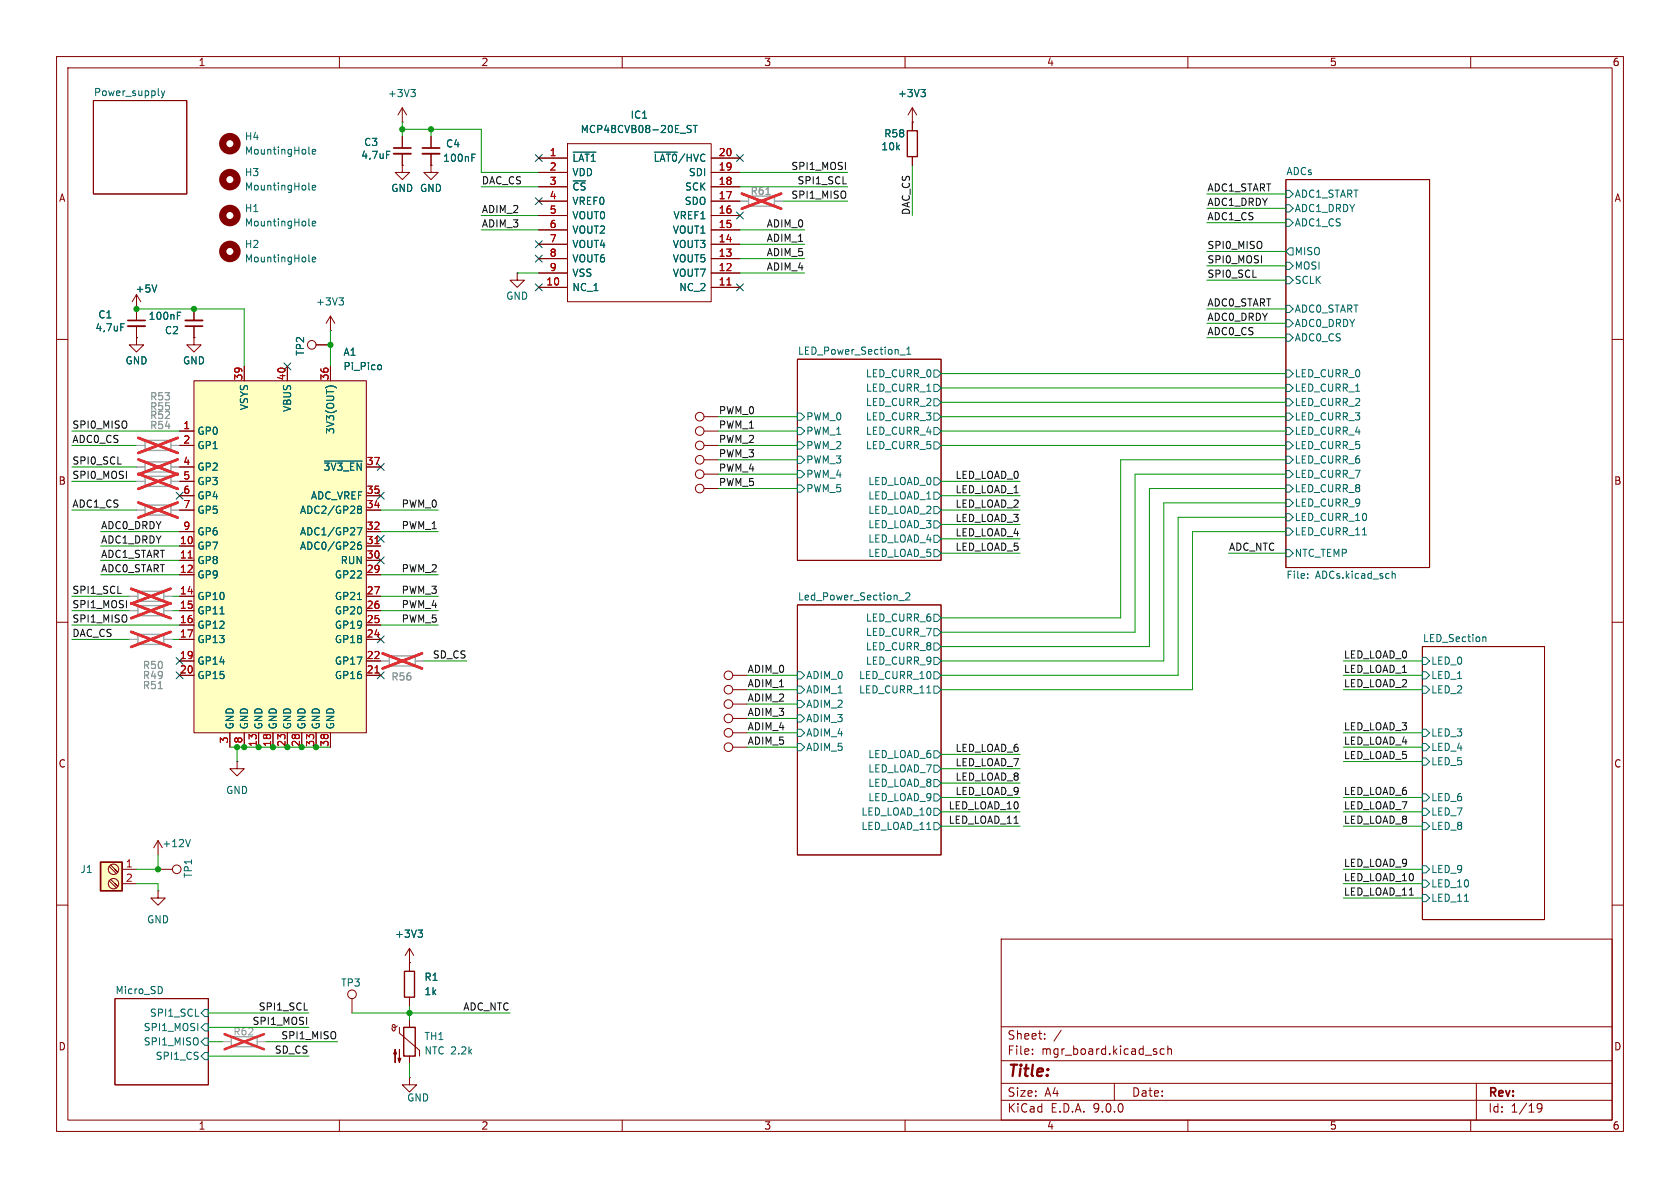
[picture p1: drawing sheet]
<svg xmlns="http://www.w3.org/2000/svg" width="297mm" height="210mm" viewBox="0 0 297 210" stroke-linecap="round" stroke-linejoin="round" font-family="sans-serif">
<g fill="none" stroke="#840000" stroke-width=".18">
<path d="M10 10h277v190h-277zM12 12h273v186h-273zM16.5 17.8h16.5v16.5h-16.5zM60 10v2M110 10v2M160 10v2M210 10v2M260 10v2M227.3 31.8h25.4v68.5h-25.4zM24.1 54.6h.1M24.1 52.1v4.5M24.1 57.7v2"/>
<path d="M24.1 52.1l-.7 1.2M24.1 52.1l.8 1.2M34.3 54.6v2M34.3 57.7v2M10 60h2M141 63.5h25.4v35.6h-25.4zM285 60h2M10 110h2M141 106.9h25.4v44.2h-25.4zM251.5 114.3h21.5v48.3h-21.5zM285 110h2M41.9 134.6v1.3h1.3l-1.3 1.3-1.3-1.3h1.3"/>
<path d="M41.9 134.6h.1M129.5 124.5h2.6M27.9 157.5v1.3h1.3l-1.3 1.2-1.2-1.2h1.2M27.9 157.5h.1M10 160h2M20.3 176.5h16.5v15.3h-16.5zM72.4 170.2v1.5M72.4 176.3v1.5M177 166h108v32h-108zM285 160h2M60 198v2M110 198v2"/>
<path d="M160 198v2M177 194.5h108M177 191.5h108M177 187.5h108M177 181.5h108M182.5 186.3v.1M182.5 185.5v.1M184.7 183.6v.1M184.7 182.8v.1M187.6 182.1l-1.3 2M197 191.5v3M205.8 185.5l-.4-.1-.3 .3v.4l.1 .2h.6"/>
<path d="M206.5 185.5l.2-.1 .3 .1 .1 .9M206.5 184.9v1.5M210 198v2M260 198v2M261 191.5v6.5M271.7 195.4l.3-.3 .5 .1a.99 .99 0 0 1-.3 1.4h-.3M271.7 195.7l.3 .3h.3l.3-.3"/>
<circle cx="128.8" cy="124.5" r=".76"/>
</g>
<g fill="none" stroke="#006464" stroke-width=".18">
<path d="M28.5 16.1l.3 .8M28.8 16.9l-.3 .4M29.1 16.1l-.3 .8M54.6 39.8l.2 .1M55.2 39.5l.6-.1-.1-.2-.3-.1-.2 .2 .1 .6h.4M227.3 38.7h.7l.6 .7-.6 .6h-.7zM227.3 36.2h.7l.6 .6-.6 .7h-.7zM227.3 33.7h.7l.6 .6-.6 .6h-.7zM21.4 57.2h.6M27.7 50.4l-.4 1.2M31.4 55.8h.4M31.4 55.2h.6"/>
<path d="M227.3 54h.7l.6 .6-.6 .6h-.7zM227.3 56.5h.7l.6 .7-.6 .6h-.7zM227.3 46.4h.7l.6 .6-.6 .6h-.7zM227.3 48.9h.7l.6 .6-.6 .7h-.7zM227.3 59.1h.7l.6 .6-.6 .6h-.7zM228 43.8h.6v1.3h-.6l-.7-.6zM141 73h.6l.6 .7-.6 .6h-.6zM141 78.1h.6l.6 .6-.6 .7h-.6zM141 75.6h.6l.6 .6-.6 .6h-.6zM159.1 62.7h1M160.3 62.6h.7M160.3 61.7l.4-.3v1.2"/>
<path d="M165.1 75.6h.6l.7 .6-.7 .6h-.6zM165.1 65.4h.6l.7 .6-.7 .7h-.6zM165.1 67.9h.6l.7 .7-.7 .6h-.6zM165.1 73h.6l.7 .7-.7 .6h-.6zM165.1 78.1h.6l.7 .6-.7 .7h-.6zM165.1 70.5h.6l.7 .6-.7 .7h-.6zM227.3 67.9h.7l.6 .7-.6 .6h-.7zM227.3 70.5h.7l.6 .6-.6 .7h-.7zM227.3 73h.7l.6 .7-.6 .6h-.7zM227.3 65.4h.7l.6 .6-.6 .7h-.7zM227.3 75.6h.7l.6 .6-.6 .6h-.7zM227.3 78.1h.7l.6 .6-.6 .7h-.7z"/>
<path d="M141 83.2h.6l.6 .6-.6 .7h-.6zM141 80.6h.6l.6 .7-.6 .6h-.6zM141 85.7h.6l.6 .7-.6 .6h-.6zM165.1 87h.6l.7 .6-.7 .7h-.6zM165.1 84.5h.6l.7 .6-.7 .6h-.6zM165.1 97.2h.6l.7 .6-.7 .6h-.6zM165.1 89.5h.6l.7 .7-.7 .6h-.6zM165.1 94.6h.6l.7 .7-.7 .6h-.6zM165.1 92.1h.6l.7 .6-.7 .6h-.6zM227.3 97.2h.7l.6 .6-.6 .6h-.7zM227.3 88.3h.7l.6 .6-.6 .6h-.7zM227.3 93.3h.7l.6 .7-.6 .6h-.7z"/>
<path d="M227.3 80.6h.7l.6 .7-.6 .6h-.7zM227.3 85.7h.7l.6 .7-.6 .6h-.7zM227.3 83.2h.7l.6 .6-.6 .7h-.7zM227.3 90.8h.7l.6 .6-.6 .7h-.7zM240.9 94.6h.7M141 118.7h.6l.6 .7-.6 .6h-.6zM158.9 106.2h1M160.1 104.9l.5-.1 .2 .4-.7 .9h.7M165.1 108.6h.6l.7 .6-.7 .7h-.6zM165.1 111.1h.6l.7 .7-.7 .6h-.6zM165.1 113.7h.6l.7 .6-.7 .6h-.6zM165.1 118.7h.6l.7 .7-.7 .6h-.6z"/>
<path d="M165.1 116.2h.6l.7 .6-.7 .7h-.6zM231.2 102.1v.1M231.2 101.5v.1M246.1 101v1.2M246.1 101.5l.2-.1 .3 .1 .1 .7M251.5 116.2h.6l.6 .6-.6 .7h-.6zM251.5 118.7h.6l.6 .7-.6 .6h-.6zM262.2 112.6h.4l.1 .8M141 126.4h.6l.6 .6-.6 .6h-.6zM141 131.4h.6l.6 .7-.6 .6h-.6zM141 121.3h.6l.6 .6-.6 .7h-.6zM141 128.9h.6l.6 .6-.6 .7h-.6z"/>
<path d="M141 123.8h.6l.6 .7-.6 .6h-.6zM163.8 122.5h.8M165.1 132.7h.6l.7 .7-.7 .6h-.6zM165.1 121.3h.6l.7 .6-.7 .7h-.6zM165.1 137.8h.6l.7 .6-.7 .7h-.6zM165.1 135.3h.6l.7 .6-.7 .6h-.6zM251.5 121.3h.6l.6 .6-.6 .7h-.6zM251.5 128.9h.6l.6 .6-.6 .7h-.6zM251.5 134h.6l.6 .6-.6 .7h-.6zM251.5 131.4h.6l.6 .7-.6 .6h-.6zM165.1 142.9h.6l.7 .6-.7 .6h-.6zM165.1 140.3h.6l.7 .7-.7 .6h-.6z"/>
<path d="M165.1 145.4h.6l.7 .7-.7 .6h-.6zM251.5 140.3h.6l.6 .7-.6 .6h-.6zM251.5 142.9h.6l.6 .6-.6 .6h-.6zM251.5 145.4h.6l.6 .7-.6 .6h-.6zM251.5 153h.6l.6 .7-.6 .6h-.6zM251.5 155.6h.6l.6 .6-.6 .6h-.6zM251.5 158.1h.6l.6 .7-.6 .6h-.6zM258.9 159.3h.7M28.6 174.6l.1 .3-.1 .6M36.2 178.4h.6v1.3h-.6l-.6-.6zM35.6 184.2l.6-.7h.6v1.3h-.6zM36.2 186.1h.6v1.2h-.6l-.6-.6z"/>
<path d="M36.2 181h.6v1.2h-.6l-.6-.6z"/>
</g>
<circle cx="40.6" cy="38.1" r="1.27" fill="none" stroke="#840000" stroke-width="1.3"/>
<path d="M22.6 56.6h3.1M32.8 57.7h3" fill="none" stroke="#840000" stroke-width=".3"/>
<path d="M22.6 57.7h3.1M32.8 56.6h3" fill="none" stroke="#840000" stroke-width=".33"/>
<path d="M71.5 171.7h1.8v4.6h-1.8z" fill="none" stroke="#840000" stroke-width=".24"/>
<path d="M17.8 152.4h3.8v5.1h-3.8z" fill="#ffffc2"/>
<path d="M17.8 152.4h3.8v5.1h-3.8z" fill="none" stroke="#840000" stroke-width=".3"/>
<g fill="none" stroke="#840000" stroke-width=".18">
<path d="M124.5 86.4h2.5M124.5 81.3h2.5M124.5 83.8h2.5M129.5 119.4h2.6M129.5 121.9h2.6M129.5 127h2.6M129.5 132.1h2.6M19.3 153.2l1.3 1.2M19.3 155.7l1.3 1.3M19.6 152.9l1.2 1.3-.5-.5M19.6 155.4l1.2 1.3-.5-.5M21.6 153.7h2.5"/>
<path d="M21.6 156.2h2.5M27.9 153.7h2.6M62.2 176.5v2.6M72.4 170.2h.1M72.4 167.6l-.8 1.3M72.4 167.6l.8 1.3M72.4 167.6v2.6"/>
<circle cx="123.7" cy="83.8" r=".76"/>
<circle cx="123.7" cy="86.4" r=".76"/>
<circle cx="123.7" cy="81.3" r=".76"/>
<circle cx="128.8" cy="119.4" r=".76"/>
<circle cx="128.8" cy="132.1" r=".76"/>
<circle cx="128.8" cy="121.9" r=".76"/>
<circle cx="128.8" cy="127" r=".76"/>
<circle cx="20.1" cy="153.7" r=".92"/>
<circle cx="20.1" cy="156.2" r=".92"/>
<circle cx="31.2" cy="153.7" r=".76"/>
<circle cx="62.2" cy="175.8" r=".76"/>
</g>
<path d="M25.7 77.9h4.5v1.7h-4.5zM25.7 89.3h4.5v1.8h-4.5zM25.7 81.7h4.5v1.7h-4.5zM25.7 84.2h4.5v1.8h-4.5zM24.4 107.1h4.6v1.7h-4.6zM24.4 104.5h4.6v1.8h-4.6zM24.4 112.1h4.6v1.8h-4.6z" fill="none" stroke="#a1a1a1" stroke-width=".24"/>
<g fill="none" stroke="#a1a1a1" stroke-width=".18">
<path d="M24.1 78.7h1.5M30.3 78.7h1.4M24.1 90.2h1.5M24.1 82.6h1.5M24.1 85.1h1.5M30.3 90.2h1.4M30.3 82.6h1.4M30.3 85.1h1.4M22.9 108h1.5M22.9 105.4h1.5M22.9 113h1.5M29 108h1.5"/>
<path d="M29 105.4h1.5M29 113h1.5"/>
</g>
<g fill="none" stroke="#e12e31" stroke-width=".46">
<path d="M24.5 77.4l6.9 2.7M31.4 77.4l-6.9 2.7M24.5 88.8l6.9 2.7M24.5 81.2l6.9 2.7M24.5 83.8l6.9 2.6M31.4 88.8l-6.9 2.7M31.4 81.2l-6.9 2.7M31.4 83.8l-6.9 2.6M23.2 106.6l6.9 2.7M23.2 104.1l6.9 2.6M23.2 111.7l6.9 2.7M30.1 106.6l-6.9 2.7"/>
<path d="M30.1 104.1l-6.9 2.6M30.1 111.7l-6.9 2.7"/>
</g>
<path d="M73.9 164.4h.8l-.4 .5M74.4 164.9l.3 .2v.3l-.3 .3" fill="none" stroke="#006464" stroke-width=".18"/>
<path d="M28 121.7h.7" fill="none" stroke="#989898" stroke-width=".18"/>
<path d="M34.3 67.3h30.5v62.2h-30.5z" fill="#ffffc2"/>
<g fill="none" stroke="#840000" stroke-width=".18">
<path d="M71.1 19.1v2.5M71.1 19.1l-.7 1.2M71.1 19.1l.8 1.2M161.3 19.1v4M161.3 19.1l-.8 1.2M161.3 19.1l.8 1.2M71.1 29.2v1.3h1.3l-1.3 1.3-1.3-1.3h1.3M71.1 29.2h.1M71.1 21.6h.1M71.1 24.1v2.1M71.1 27.2v2M76.2 29.2v1.3h1.3l-1.3 1.3-1.3-1.3h1.3"/>
<path d="M76.2 29.2h.1M76.2 24.1v2.1M76.2 27.2v2M95.2 27.9h5.1M95.2 30.5h5.1M95.2 33h5.1M95.2 35.6h5.1M95.2 38.1h5.1M100.3 25.4h25.4v27.9h-25.4zM125.7 27.9h5.1M125.7 30.5h5.1M125.7 33h5.1"/>
<path d="M125.7 35.6h5.1M125.7 38.1h5.1M161.3 21.6h.1M161.3 27.7v1.5M24.1 59.7v1.3h1.3l-1.3 1.2-1.2-1.2h1.2M24.1 59.7h.1M24.1 54.6h.1M24.1 54.6v2M24.1 57.7v2M34.3 59.7v1.3h1.3l-1.3 1.2-1.3-1.2h1.3M34.3 59.7h.1M34.3 54.6v2"/>
<path d="M34.3 57.7v2M58.4 58.4h.1M58.4 55.9v2.5M58.4 55.9l-.7 1.3M58.4 55.9l.8 1.3M91.4 48.3v1.2h1.3l-1.3 1.3-1.2-1.3h1.2M91.4 48.3h.1M95.2 40.6h5.1M95.2 43.2h5.1M95.2 45.7h5.1M95.2 48.3h5.1M95.2 50.8h5.1"/>
<path d="M125.7 40.6h5.1M125.7 43.2h5.1M125.7 45.7h5.1M125.7 48.3h5.1M125.7 50.8h5.1M31.7 76.2h2.6M31.7 78.7h2.6M34.3 67.3h30.5v62.2h-30.5zM43.2 64.8v2.5M50.8 64.8v2.5M55.9 61h2.5M58.4 64.8v2.5"/>
<path d="M124.5 76.2h2.5M124.5 78.7h2.5M124.5 73.7h2.5M31.7 82.6h2.6M31.7 85.1h2.6M31.7 87.6h2.6M31.7 90.2h2.6M31.7 94h2.6M31.7 96.5h2.6M31.7 99.1h2.6M64.8 82.6h2.5M64.8 87.6h2.5"/>
<path d="M64.8 90.2h2.5M64.8 94h2.5M64.8 96.5h2.5M64.8 99.1h2.5M31.7 101.6h2.6M31.7 105.4h2.6M31.7 108h2.6M31.7 110.5h2.6M31.7 113h2.6M31.7 116.8h2.6M31.7 119.4h2.6M64.8 101.6h2.5"/>
<path d="M64.8 105.4h2.5M64.8 108h2.5M64.8 110.5h2.5M64.8 113h2.5M64.8 116.8h2.5M64.8 119.4h2.5M40.6 129.5v2.6M43.2 129.5v2.6M45.7 129.5v2.6M48.3 129.5v2.6M50.8 129.5v2.6M53.3 129.5v2.6"/>
<path d="M55.9 129.5v2.6M58.4 129.5v2.6M129.5 129.5h2.6M27.9 148.6l-.7 1.3M27.9 148.6l.8 1.3M27.9 148.6v2.5M72.4 170.2h.1M72.4 170.2v1.5M72.4 176.3v1.5M69.8 181.4v.6l-.1 .2h-.3l-.2-.5M69.9 181.4l-.3-.3-.3 .3 .2 .2h.2l.5-.2M70.6 181.6v1l3.6 3.1v1"/>
<path d="M72.4 190.5v1.3h1.3l-1.3 1.2-1.3-1.2h1.3M72.4 190.5h.1M72.4 180.3v1.3M72.4 186.7v1.3"/>
<circle cx="55.1" cy="61" r=".76"/>
<circle cx="123.7" cy="78.7" r=".76"/>
<circle cx="123.7" cy="76.2" r=".76"/>
<circle cx="123.7" cy="73.7" r=".76"/>
<circle cx="128.8" cy="129.5" r=".76"/>
</g>
<path d="M128.5 50.4h.7M33.3 98.6h.7M66.3 96.1h.7M66.3 119h.7" fill="none" stroke="#a90000" stroke-width=".18"/>
<g fill="none" stroke="#006464" stroke-width=".18">
<path d="M72.6 15.8h.8l-.4 .5M73.2 16.3l.2 .2v.3l-.2 .3M162.8 15.8h.8l-.4 .5M163.3 16.3l.3 .2v.3l-.3 .3M54.6 27.1l.2 .1M54.6 33.4l.2 .2M55.2 26.8l.6-.1-.1-.2-.3-.1-.2 .2 .1 .6h.4M55.2 33.2l.6-.1-.1-.3h-.3l-.2 .1 .1 .6h.4M68.3 26.7h.6M83.4 27.9h.4M83.4 27.2h.6M101.3 26.9h4.1"/>
<path d="M115.7 26.9h4M121.6 22.7l.5 .2 .1 .3-.2 .2h-.5M121.6 22.2h.6M122.6 22.2h.7M122.9 22.2v1.2M21.4 57.2h.6M27.7 50.4l-.4 1.2M31.4 55.8h.4M31.4 55.2h.6M54.6 46.1l.2 .2M55.2 45.9l.6-.1-.1-.3h-.3l-.2 .1 .1 .6h.4M59.9 52.6h.8l-.4 .5"/>
<path d="M60.5 53.1l.2 .3v.3l-.2 .2M57.9 68.3l.5-.1 .7 .1M67 64.5l.3 .1 .1 .1v.5l-.4 .1M57.3 81.5h6.7M63.1 93.3h.9l-.6 1.3M63.2 89.8l.2 .2M63.2 89.7l.2-.2h.4l.1 .3-.2 .2M63.2 96.6l.2-.3h.3l.2 .3v.3l-.2 .2-.4-.1-.1-.1M63.4 90h.3M63.4 90l-.2 .3M63.7 90l.2 .3-.1 .4h-.4l-.2-.2M63.8 95.8l-.4 .1-.2 .5"/>
<path d="M38.9 108.5h.7M63.2 106h.7M33.7 148.4l-.5 1.3M73.9 164.4h.8l-.4 .5M74.4 164.9l.3 .2v.3l-.3 .3"/>
</g>
<path d="M160.4 23.1h1.8v4.6h-1.8z" fill="none" stroke="#840000" stroke-width=".24"/>
<path d="M132.3 34.7h4.6v1.7h-4.6zM68.8 116h4.6v1.7h-4.6zM40.9 183.3h4.6v1.7h-4.6z" fill="none" stroke="#a1a1a1" stroke-width=".24"/>
<g fill="none" stroke="#a1a1a1" stroke-width=".18">
<path d="M130.8 35.6h1.5M136.9 35.6h1.5M24.1 78.7h1.5M30.3 78.7h1.4M24.1 90.2h1.5M24.1 82.6h1.5M24.1 85.1h1.5M30.3 90.2h1.4M30.3 82.6h1.4M30.3 85.1h1.4M22.9 108h1.5M22.9 105.4h1.5"/>
<path d="M22.9 113h1.5M29 108h1.5M29 105.4h1.5M29 113h1.5M67.3 116.8h1.5M73.4 116.8h1.5M39.4 184.2h1.5M45.5 184.2h1.5"/>
</g>
<path d="M135.4 34.4h.7M28 121.7h.7" fill="none" stroke="#989898" stroke-width=".18"/>
<g fill="none" stroke="#e12e31" stroke-width=".46">
<path d="M131.1 34.2l7 2.7M138.1 34.2l-7 2.7M24.5 77.4l6.9 2.7M31.4 77.4l-6.9 2.7M24.5 88.8l6.9 2.7M24.5 81.2l6.9 2.7M24.5 83.8l6.9 2.6M31.4 88.8l-6.9 2.7M31.4 81.2l-6.9 2.7M31.4 83.8l-6.9 2.6M23.2 106.6l6.9 2.7M23.2 104.1l6.9 2.6"/>
<path d="M23.2 111.7l6.9 2.7M30.1 106.6l-6.9 2.7M30.1 104.1l-6.9 2.6M30.1 111.7l-6.9 2.7M67.6 115.5l7 2.7M74.6 115.5l-7 2.7M39.7 182.8l7 2.7M46.7 182.8l-7 2.7"/>
</g>
<g fill="#840000" stroke="#840000" stroke-width=".18">
<path d="M69.8 185.5l.3 .8h-.5l.2-.8v2.3z"/>
<path d="M70.6 185.5v2.3l-.2-.7h.5l-.3 .7z"/>
</g>
<path d="M71.4 181.6h2v5.1h-2z" fill="none" stroke="#840000" stroke-width=".25"/>
<path d="M69.6 26.2h3M74.7 26.2h3" fill="none" stroke="#840000" stroke-width=".3"/>
<path d="M69.6 27.2h3M74.7 27.2h3" fill="none" stroke="#840000" stroke-width=".33"/>
<g fill="none" stroke="#840000" stroke-width="1.3">
<circle cx="40.6" cy="31.7" r="1.27"/>
<circle cx="40.6" cy="25.4" r="1.27"/>
<circle cx="40.6" cy="44.4" r="1.27"/>
</g>
<g fill="none" stroke="#009600" stroke-width=".18">
<path d="M71.1 22.9h14v7.6h10.1M71.1 21.6v2.5M76.2 22.9v1.2M85.1 38.1h10.1M85.1 33h10.1M130.8 30.5h19.1M130.8 33h19.1M138.4 35.6h11.5M161.3 29.2v8.9M213.4 39.4h13.9M213.4 36.8h13.9M213.4 34.3h13.9"/>
<path d="M24.1 54.6h19.1v10.2M58.4 58.4v6.4M85.1 40.6h10.1M91.4 48.3h3.8M130.8 48.3h11.4M130.8 40.6h11.4M130.8 45.7h11.4M130.8 43.2h11.4M213.4 49.5h13.9M213.4 47h13.9M213.4 44.5h13.9M213.4 54.6h13.9"/>
<path d="M213.4 57.2h13.9M213.4 59.7h13.9M12.7 78.7h11.4M12.7 76.2h19M127 78.7h14M127 76.2h14M127 73.7h14M166.4 78.7h60.9M166.4 71.1h60.9M166.4 76.2h60.9M166.4 68.6h60.9M166.4 66h60.9"/>
<path d="M166.4 73.7h60.9M12.7 90.2h11.4M12.7 85.1h11.4M12.7 82.6h11.4M17.8 94h13.9M17.8 96.5h13.9M17.8 99.1h13.9M67.3 90.2h10.2M67.3 94h10.2M127 86.4h14M127 83.8h14M127 81.3h14"/>
<path d="M166.4 90.2h13.9M166.4 85.1h13.9M166.4 87.6h13.9M166.4 95.3h13.9M166.4 97.8h13.9M166.4 92.7h13.9M217.2 97.8h10.1M227.3 88.9h-21.6v27.9h-39.3M227.3 86.4h-24.1v27.9h-36.8M227.3 83.8h-26.6v28h-34.3M227.3 91.4h-19v28h-41.9M227.3 81.3h-29.2v27.9h-31.7"/>
<path d="M227.3 94h-16.5v27.9h-44.4M12.7 105.4h10.2M12.7 110.5h19M12.7 108h10.2M12.7 113h10.2M17.8 101.6h13.9M30.5 105.4h1.2M30.5 108h1.2M30.5 113h1.2M67.3 101.6h10.2M67.3 105.4h10.2M67.3 110.5h10.2"/>
<path d="M67.3 108h10.2M74.9 116.8h7.6M132.1 119.4h8.9M237.5 116.8h14M237.5 119.4h14M40.6 132.1h17.8M41.9 132.1v2.5M132.1 121.9h8.9M132.1 129.5h8.9M132.1 132.1h8.9M132.1 127h8.9M132.1 124.5h8.9"/>
<path d="M166.4 133.4h13.9M166.4 138.4h13.9M166.4 135.9h13.9M237.5 121.9h14M237.5 129.5h14M237.5 134.6h14M237.5 132.1h14M24.1 156.2h3.8v1.3M27.9 151.1v2.6h-3.8M166.4 143.5h13.9M166.4 141h13.9M166.4 146.1h13.9"/>
<path d="M237.5 143.5h14M237.5 153.7h14M237.5 158.8h14M237.5 156.2h14M237.5 141h14M237.5 146.1h14M36.8 179.1h17.8M62.2 179.1h28M72.4 177.8v2.5M36.8 186.7h17.8M36.8 184.2h2.6M36.8 181.6h17.8"/>
<path d="M47 184.2h12.7M72.4 188v2.5"/>
</g>
<g fill="none" stroke="#000084" stroke-width=".18">
<path d="M94.6 35l1.3 1.2M94.6 27.3l1.3 1.2M95.9 35l-1.3 1.2M95.9 27.3l-1.3 1.2M130.2 37.5l1.2 1.2M130.2 27.3l1.2 1.2M131.4 37.5l-1.2 1.2M131.4 27.3l-1.2 1.2M94.6 45.1l1.3 1.2M94.6 42.6l1.3 1.2M94.6 50.2l1.3 1.2M95.9 45.1l-1.3 1.2"/>
<path d="M95.9 42.6l-1.3 1.2M95.9 50.2l-1.3 1.2M130.2 50.2l1.2 1.2M131.4 50.2l-1.2 1.2M50.2 64.2l1.2 1.2M51.4 64.2l-1.2 1.2M31.1 87l1.3 1.2M32.4 87l-1.3 1.2M66.7 98.5l1.2 1.2M66.7 94.6l1.2 1.3M66.7 81.9l1.2 1.3M66.7 87l1.2 1.2"/>
<path d="M67.9 98.5l-1.2 1.2M67.9 94.6l-1.2 1.3M67.9 81.9l-1.2 1.3M67.9 87l-1.2 1.2M31.1 116.2l1.3 1.2M31.1 118.8l1.3 1.2M32.4 116.2l-1.3 1.2M32.4 118.8l-1.3 1.2M66.7 118.8l1.2 1.2M66.7 112.4l1.2 1.2M67.9 118.8l-1.2 1.2M67.9 112.4l-1.2 1.2"/>
</g>
<g fill="#009600" stroke="#009600" stroke-width=".18">
<circle cx="72.4" cy="179.1" r=".46"/>
<circle cx="58.4" cy="61" r=".46"/>
<circle cx="76.2" cy="22.9" r=".46"/>
<circle cx="71.1" cy="22.9" r=".46"/>
<circle cx="34.3" cy="54.6" r=".46"/>
<circle cx="24.1" cy="54.6" r=".46"/>
<circle cx="48.3" cy="132.1" r=".46"/>
<circle cx="43.2" cy="132.1" r=".46"/>
<circle cx="45.7" cy="132.1" r=".46"/>
<circle cx="50.8" cy="132.1" r=".46"/>
<circle cx="41.9" cy="132.1" r=".46"/>
<circle cx="55.9" cy="132.1" r=".46"/>
<circle cx="53.3" cy="132.1" r=".46"/>
<circle cx="27.9" cy="153.7" r=".46"/>
</g>
<text font-size="2.8" fill="#840000" x="178" y="190.9">Title:</text>
<g font-size="2.1" fill="#840000">
<text x="178" y="184">Sheet:</text>
<text x="178" y="186.7">File:</text>
<text x="184.1" y="186.7">mgr_board.kicad_sch</text>
<text x="178" y="196.9">KiCad</text>
<text x="178" y="194.1">Size:</text>
<text x="184.7" y="194.1">A4</text>
<text x="185.7" y="196.9">E.D.A.</text>
<text x="193.3" y="196.9">9.0.0</text>
<text x="200" y="194.1">Date:</text>
<text x="263" y="194.3">Rev:</text>
<text x="263" y="196.9">Id:</text>
<text x="267.1" y="196.9">1/19</text>
</g>
<g font-size="1.8" fill="#840000">
<text x="35" y="11.9">1</text>
<text x="85" y="11.9">2</text>
<text x="135" y="11.9">3</text>
<text x="185" y="11.9">4</text>
<text x="235" y="11.9">5</text>
<text x="285" y="11.9">6</text>
<text x="10.3" y="35.9">A</text>
<text x="285.3" y="35.9">A</text>
<text x="10.3" y="85.9">B</text>
<text x="285.3" y="85.9">B</text>
<text x="10.3" y="135.9">C</text>
<text x="285.3" y="135.9">C</text>
<text x="10.3" y="185.9">D</text>
<text x="285.3" y="185.9">D</text>
<text x="35" y="199.9">1</text>
<text x="85" y="199.9">2</text>
<text x="135" y="199.9">3</text>
<text x="185" y="199.9">4</text>
<text x="235" y="199.9">5</text>
<text x="285" y="199.9">6</text>
</g>
<g font-size="1.8" fill="#006464">
<text x="16.5" y="17.1">Power_supply</text>
<text x="68.5" y="17.4">+3V3</text>
<text x="158.6" y="17.4">+3V3</text>
<text x="102.6" y="23.7">MCP48CVB08-20E_ST</text>
<text x="111.4" y="21.2">IC1</text>
<text x="43.2" y="25">H4</text>
<text x="43.2" y="27.5">MountingHole</text>
<text x="63.8" y="28.3">4,7uF</text>
<text x="64.3" y="26">C3</text>
<text x="78.2" y="28.8">100nF</text>
<text x="78.7" y="26.3">C4</text>
<text x="101.1" y="28.8">~{LAT1}</text>
<text x="115.5" y="28.8">~{LAT0}/HVC</text>
<text x="155.7" y="26.8">10k</text>
<text x="156.2" y="24.5">R58</text>
<text x="43.2" y="31.3">H3</text>
<text x="43.2" y="33.9">MountingHole</text>
<text x="69.1" y="34.1">GND GND</text>
<text x="101.1" y="31.3">VDD</text>
<text x="101.1" y="33.9">~{CS}</text>
<text x="121" y="33.9">SCK</text>
<text x="121.7" y="31.3">SDI</text>
<text x="227.3" y="31">ADCs</text>
<text x="228.8" y="35.2">ADC1_START</text>
<text x="43.2" y="37.7">H1</text>
<text x="43.2" y="40.2">MountingHole</text>
<text x="101.1" y="36.4">VREF0</text>
<text x="101.1" y="39">VOUT0</text>
<text x="101.1" y="41.5">VOUT2</text>
<text x="118.8" y="41.5">VOUT1</text>
<text x="119" y="39">VREF1</text>
<text x="121" y="36.4">SDO</text>
<text x="228.8" y="40.2">ADC1_CS</text>
<text x="228.8" y="37.7">ADC1_DRDY</text>
<text x="43.2" y="44">H2</text>
<text x="43.2" y="46.6">MountingHole</text>
<text x="101.1" y="44">VOUT4</text>
<text x="101.1" y="46.6">VOUT6</text>
<text x="118.8" y="44">VOUT3</text>
<text x="118.8" y="46.6">VOUT5</text>
<text x="228.8" y="45.3">MISO</text>
<text x="228.8" y="47.9">MOSI</text>
<text x="23.9" y="51.9">+5V</text>
<text x="89.4" y="53.2">GND</text>
<text x="101.1" y="49.1">VSS</text>
<text x="101.1" y="51.7">NC_1</text>
<text x="118.8" y="49.1">VOUT7</text>
<text x="120" y="51.7">NC_2</text>
<text x="228.8" y="50.4">SCLK</text>
<text x="16.8" y="58.8">4,7uF</text>
<text x="17.3" y="56.5">C1</text>
<text x="26.2" y="56.7">100nF</text>
<text x="29.1" y="59.3">C2</text>
<text x="55.8" y="54.2">+3V3</text>
<text x="228.8" y="55.5">ADC0_START</text>
<text x="228.8" y="58">ADC0_DRDY</text>
<text x="22.1" y="64.6">GND</text>
<text x="32.3" y="64.6">GND</text>
<text x="53.9" y="63" transform="rotate(-90 53.9 63)">TP2</text>
<text x="60.6" y="63.1">A1</text>
<text x="60.6" y="65.6">Pi_Pico</text>
<text x="141" y="62.8">LED_Power_Section_1</text>
<text x="228.8" y="60.6">ADC0_CS</text>
<text x="153" y="66.9">LED_CURR_0</text>
<text x="153" y="69.4">LED_CURR_1</text>
<text x="153" y="72">LED_CURR_2</text>
<text x="228.8" y="69.4">LED_CURR_1</text>
<text x="228.8" y="72">LED_CURR_2</text>
<text x="228.8" y="66.9">LED_CURR_0</text>
<text x="34.8" y="77.1">GP0</text>
<text x="44" y="72.6" transform="rotate(-90 44 72.6)">VSYS</text>
<text x="51.7" y="72.9" transform="rotate(-90 51.7 72.9)">VBUS</text>
<text x="59.3" y="76.9" transform="rotate(-90 59.3 76.9)">3V3(OUT)</text>
<text x="142.4" y="74.5">PWM_0</text>
<text x="142.4" y="77.1">PWM_1</text>
<text x="153" y="77.1">LED_CURR_4</text>
<text x="153" y="74.5">LED_CURR_3</text>
<text x="228.8" y="74.5">LED_CURR_3</text>
<text x="228.8" y="77.1">LED_CURR_4</text>
<text x="34.8" y="79.6">GP1</text>
<text x="34.8" y="83.4">GP2</text>
<text x="57.1" y="83.4">~{3V3_EN}</text>
<text x="142.4" y="79.6">PWM_2</text>
<text x="142.4" y="82.1">PWM_3</text>
<text x="153" y="79.6">LED_CURR_5</text>
<text x="228.8" y="79.6">LED_CURR_5</text>
<text x="228.8" y="82.1">LED_CURR_6</text>
<text x="34.8" y="86">GP3</text>
<text x="34.8" y="88.5">GP4</text>
<text x="54.9" y="88.5">ADC_VREF</text>
<text x="142.4" y="84.7">PWM_4</text>
<text x="142.4" y="87.2">PWM_5</text>
<text x="153.4" y="88.5">LED_LOAD_1</text>
<text x="153.4" y="86">LED_LOAD_0</text>
<text x="228.8" y="89.8">LED_CURR_9</text>
<text x="228.8" y="87.2">LED_CURR_8</text>
<text x="228.8" y="84.7">LED_CURR_7</text>
<text x="34.8" y="91">GP5</text>
<text x="34.8" y="94.8">GP6</text>
<text x="52.9" y="91">ADC2/GP28</text>
<text x="52.9" y="94.8">ADC1/GP27</text>
<text x="153.4" y="91">LED_LOAD_2</text>
<text x="153.4" y="93.6">LED_LOAD_3</text>
<text x="228.8" y="94.8">LED_CURR_11</text>
<text x="228.8" y="92.3">LED_CURR_10</text>
<text x="34.8" y="97.4">GP7</text>
<text x="34.8" y="99.9">GP8</text>
<text x="52.9" y="97.4">ADC0/GP26</text>
<text x="60.1" y="99.9">RUN</text>
<text x="153.4" y="98.7">LED_LOAD_5</text>
<text x="153.4" y="96.1">LED_LOAD_4</text>
<text x="228.8" y="98.7">NTC_TEMP</text>
<text x="34.8" y="102.5">GP9</text>
<text x="34.8" y="106.3">GP10</text>
<text x="59.1" y="102.5">GP22</text>
<text x="59.1" y="106.3">GP21</text>
<text x="141" y="106.2">Led_Power_Section_2</text>
<text x="227.3" y="102.6">File:</text>
<text x="232.6" y="102.6">ADCs.kicad_sch</text>
<text x="34.8" y="108.8">GP11</text>
<text x="34.8" y="111.4">GP12</text>
<text x="34.8" y="113.9">GP13</text>
<text x="59.1" y="108.8">GP20</text>
<text x="59.1" y="111.4">GP19</text>
<text x="59.1" y="113.9">GP18</text>
<text x="153" y="110.1">LED_CURR_6</text>
<text x="153" y="112.6">LED_CURR_7</text>
<text x="251.5" y="113.6">LED_Section</text>
<text x="34.8" y="117.7">GP14</text>
<text x="59.1" y="117.7">GP17</text>
<text x="153" y="115.2">LED_CURR_8</text>
<text x="153" y="117.7">LED_CURR_9</text>
<text x="252.9" y="117.7">LED_0</text>
<text x="34.8" y="120.2">GP15</text>
<text x="59.1" y="120.2">GP16</text>
<text x="142.4" y="120.2">ADIM_0</text>
<text x="142.4" y="122.8">ADIM_1</text>
<text x="142.4" y="125.3">ADIM_2</text>
<text x="151.8" y="122.8">LED_CURR_11</text>
<text x="151.8" y="120.2">LED_CURR_10</text>
<text x="252.9" y="122.8">LED_2</text>
<text x="252.9" y="120.2">LED_1</text>
<text x="41.5" y="129" transform="rotate(-90 41.5 129)">GND</text>
<text x="44" y="129" transform="rotate(-90 44 129)">GND</text>
<text x="46.6" y="129" transform="rotate(-90 46.6 129)">GND</text>
<text x="49.1" y="129" transform="rotate(-90 49.1 129)">GND</text>
<text x="51.7" y="129" transform="rotate(-90 51.7 129)">GND</text>
<text x="54.2" y="129" transform="rotate(-90 54.2 129)">GND</text>
<text x="56.7" y="129" transform="rotate(-90 56.7 129)">GND</text>
<text x="59.3" y="129" transform="rotate(-90 59.3 129)">GND</text>
<text x="142.4" y="127.9">ADIM_3</text>
<text x="142.4" y="130.4">ADIM_4</text>
<text x="252.9" y="130.4">LED_3</text>
<text x="142.4" y="132.9">ADIM_5</text>
<text x="153.4" y="134.2">LED_LOAD_6</text>
<text x="153.4" y="136.8">LED_LOAD_7</text>
<text x="252.9" y="135.5">LED_5</text>
<text x="252.9" y="132.9">LED_4</text>
<text x="39.9" y="140.6">GND</text>
<text x="153.4" y="139.3">LED_LOAD_8</text>
<text x="153.4" y="141.8">LED_LOAD_9</text>
<text x="252.9" y="141.8">LED_6</text>
<text x="28.6" y="150">+12V</text>
<text x="152.2" y="144.4">LED_LOAD_10</text>
<text x="152.2" y="146.9">LED_LOAD_11</text>
<text x="252.9" y="144.4">LED_7</text>
<text x="252.9" y="146.9">LED_8</text>
<text x="14.1" y="154.5">J1</text>
<text x="34.1" y="155.3" transform="rotate(-90 34.1 155.3)">TP1</text>
<text x="252.9" y="154.5">LED_9</text>
<text x="252.9" y="157.1">LED_10</text>
<text x="252.9" y="159.6">LED_11</text>
<text x="25.9" y="163.4">GND</text>
<text x="69.7" y="166">+3V3</text>
<text x="74.9" y="173.6">R1</text>
<text x="20.3" y="175.8">Micro_SD</text>
<text x="26.4" y="179.9">SPI1_SCL</text>
<text x="60.2" y="174.6">TP3</text>
<text x="74.9" y="176.1">1k</text>
<text x="25.3" y="182.5">SPI1_MOSI</text>
<text x="25.3" y="185">SPI1_MISO</text>
<text x="74.9" y="184.1">TH1</text>
<text x="27.4" y="187.6">SPI1_CS</text>
<text x="74.9" y="186.6">NTC 2.2k</text>
<text x="71.9" y="194.9">GND</text>
</g>
<g font-size="1.8" fill="#a90000">
<text x="97.1" y="27.7">1</text>
<text x="127" y="27.7">20</text>
<text x="97.1" y="30.2">2</text>
<text x="97.1" y="32.8">3</text>
<text x="97.1" y="35.3">4</text>
<text x="127" y="30.2">19</text>
<text x="127" y="32.8">18</text>
<text x="127" y="35.3">17</text>
<text x="97.1" y="37.8">5</text>
<text x="97.1" y="40.4">6</text>
<text x="127" y="37.8">16</text>
<text x="127" y="40.4">15</text>
<text x="97.1" y="42.9">7</text>
<text x="97.1" y="45.5">8</text>
<text x="127" y="42.9">14</text>
<text x="127" y="45.5">13</text>
<text x="96.5" y="50.5">10</text>
<text x="97.1" y="48">9</text>
<text x="127" y="48">12</text>
<text x="127" y="50.5">11</text>
<text x="42.9" y="67.4" transform="rotate(-90 42.9 67.4)">39</text>
<text x="50.5" y="67.4" transform="rotate(-90 50.5 67.4)">40</text>
<text x="58.2" y="67.4" transform="rotate(-90 58.2 67.4)">36</text>
<text x="32.3" y="75.9">1</text>
<text x="32.3" y="78.5">2</text>
<text x="32.3" y="82.3">4</text>
<text x="64.7" y="82.3">37</text>
<text x="32.3" y="84.8">5</text>
<text x="32.3" y="87.4">6</text>
<text x="32.3" y="89.9">7</text>
<text x="64.7" y="87.4">35</text>
<text x="64.7" y="89.9">34</text>
<text x="32.3" y="93.7">9</text>
<text x="64.7" y="93.7">32</text>
<text x="31.7" y="96.3">10</text>
<text x="31.7" y="98.8">11</text>
<text x="31.7" y="101.3">12</text>
<text x="64.7" y="96.3">31</text>
<text x="64.7" y="98.8">30</text>
<text x="64.7" y="101.3">29</text>
<text x="31.7" y="105.2">14</text>
<text x="31.7" y="107.7">15</text>
<text x="64.7" y="105.2">27</text>
<text x="64.7" y="107.7">26</text>
<text x="31.7" y="110.2">16</text>
<text x="31.7" y="112.8">17</text>
<text x="64.7" y="110.2">25</text>
<text x="64.7" y="112.8">24</text>
<text x="31.7" y="116.6">19</text>
<text x="31.7" y="119.1">20</text>
<text x="64.7" y="116.6">22</text>
<text x="64.7" y="119.1">21</text>
<text x="40.4" y="131.5" transform="rotate(-90 40.4 131.5)">3</text>
<text x="42.9" y="131.5" transform="rotate(-90 42.9 131.5)">8</text>
<text x="45.5" y="132.1" transform="rotate(-90 45.5 132.1)">13</text>
<text x="48" y="132.1" transform="rotate(-90 48 132.1)">18</text>
<text x="50.5" y="132.1" transform="rotate(-90 50.5 132.1)">23</text>
<text x="53.1" y="132.1" transform="rotate(-90 53.1 132.1)">28</text>
<text x="55.6" y="132.1" transform="rotate(-90 55.6 132.1)">33</text>
<text x="58.2" y="132.1" transform="rotate(-90 58.2 132.1)">38</text>
<text x="22.2" y="153.4">1</text>
<text x="22.2" y="156">2</text>
</g>
<g font-size="1.8" fill="#0f0f0f">
<text x="85.1" y="32.7">DAC_CS</text>
<text x="139.8" y="35.2">SPI1_MISO</text>
<text x="139.8" y="30.1">SPI1_MOSI</text>
<text x="140.9" y="32.7">SPI1_SCL</text>
<text x="213.4" y="33.9">ADC1_START</text>
<text x="85.1" y="40.3">ADIM_3</text>
<text x="85.1" y="37.8">ADIM_2</text>
<text x="135.4" y="40.3">ADIM_0</text>
<text x="160.9" y="38.1" transform="rotate(-90 160.9 38.1)">DAC_CS</text>
<text x="213.4" y="36.5">ADC1_DRDY</text>
<text x="213.4" y="39">ADC1_CS</text>
<text x="135.4" y="47.9">ADIM_4</text>
<text x="135.4" y="45.4">ADIM_5</text>
<text x="135.4" y="42.8">ADIM_1</text>
<text x="213.4" y="44.1">SPI0_MISO</text>
<text x="213.4" y="46.6">SPI0_MOSI</text>
<text x="213.4" y="49.2">SPI0_SCL</text>
<text x="213.4" y="54.3">ADC0_START</text>
<text x="213.4" y="56.8">ADC0_DRDY</text>
<text x="213.4" y="59.3">ADC0_CS</text>
<text x="12.7" y="75.9">SPI0_MISO</text>
<text x="127" y="75.9">PWM_1</text>
<text x="127" y="73.3">PWM_0</text>
<text x="12.7" y="78.4">ADC0_CS</text>
<text x="12.7" y="82.2">SPI0_SCL</text>
<text x="127" y="78.4">PWM_2</text>
<text x="127" y="80.9">PWM_3</text>
<text x="127" y="83.5">PWM_4</text>
<text x="12.7" y="89.8">ADC1_CS</text>
<text x="12.7" y="84.7">SPI0_MOSI</text>
<text x="70.9" y="89.8">PWM_0</text>
<text x="127" y="86">PWM_5</text>
<text x="168.8" y="87.3">LED_LOAD_1</text>
<text x="168.8" y="84.7">LED_LOAD_0</text>
<text x="168.8" y="89.8">LED_LOAD_2</text>
<text x="17.8" y="93.6">ADC0_DRDY</text>
<text x="70.9" y="93.6">PWM_1</text>
<text x="168.8" y="92.4">LED_LOAD_3</text>
<text x="168.8" y="94.9">LED_LOAD_4</text>
<text x="17.8" y="101.3">ADC0_START</text>
<text x="17.8" y="96.2">ADC1_DRDY</text>
<text x="17.8" y="98.7">ADC1_START</text>
<text x="70.9" y="101.3">PWM_2</text>
<text x="168.8" y="97.4">LED_LOAD_5</text>
<text x="217.2" y="97.4">ADC_NTC</text>
<text x="12.7" y="105.1">SPI1_SCL</text>
<text x="12.7" y="107.6">SPI1_MOSI</text>
<text x="70.9" y="107.6">PWM_4</text>
<text x="70.9" y="105.1">PWM_3</text>
<text x="12.7" y="110.1">SPI1_MISO</text>
<text x="12.7" y="112.7">DAC_CS</text>
<text x="70.9" y="110.1">PWM_5</text>
<text x="76.4" y="116.5">SD_CS</text>
<text x="132.1" y="119">ADIM_0</text>
<text x="237.5" y="116.5">LED_LOAD_0</text>
<text x="237.5" y="119">LED_LOAD_1</text>
<text x="132.1" y="124.1">ADIM_2</text>
<text x="132.1" y="121.6">ADIM_1</text>
<text x="237.5" y="121.6">LED_LOAD_2</text>
<text x="132.1" y="131.7">ADIM_5</text>
<text x="132.1" y="126.7">ADIM_3</text>
<text x="132.1" y="129.2">ADIM_4</text>
<text x="237.5" y="129.2">LED_LOAD_3</text>
<text x="237.5" y="131.7">LED_LOAD_4</text>
<text x="168.8" y="133">LED_LOAD_6</text>
<text x="168.8" y="135.5">LED_LOAD_7</text>
<text x="237.5" y="134.3">LED_LOAD_5</text>
<text x="167.6" y="143.2">LED_LOAD_10</text>
<text x="168.8" y="140.6">LED_LOAD_9</text>
<text x="168.8" y="138.1">LED_LOAD_8</text>
<text x="237.5" y="140.6">LED_LOAD_6</text>
<text x="237.5" y="143.2">LED_LOAD_7</text>
<text x="167.6" y="145.7">LED_LOAD_11</text>
<text x="237.5" y="145.7">LED_LOAD_8</text>
<text x="237.5" y="153.3">LED_LOAD_9</text>
<text x="237.5" y="155.9">LED_LOAD_10</text>
<text x="237.5" y="158.4">LED_LOAD_11</text>
<text x="45.6" y="178.7">SPI1_SCL</text>
<text x="81.8" y="178.7">ADC_NTC</text>
<text x="44.5" y="181.3">SPI1_MOSI</text>
<text x="49.6" y="183.8">SPI1_MISO</text>
<text x="48.5" y="186.3">SD_CS</text>
</g>
<g font-size="1.8" fill="#989898">
<text x="132.6" y="34.6">R61</text>
<text x="26.4" y="71">R53</text>
<text x="26.4" y="76">R54</text>
<text x="26.4" y="74.3">R52</text>
<text x="26.4" y="72.7">R55</text>
<text x="25.2" y="118.5">R50</text>
<text x="25.2" y="120.2">R49</text>
<text x="25.2" y="122">R51</text>
<text x="69.1" y="120.5">R56</text>
<text x="41.2" y="183.2">R62</text>
</g>
</svg>
